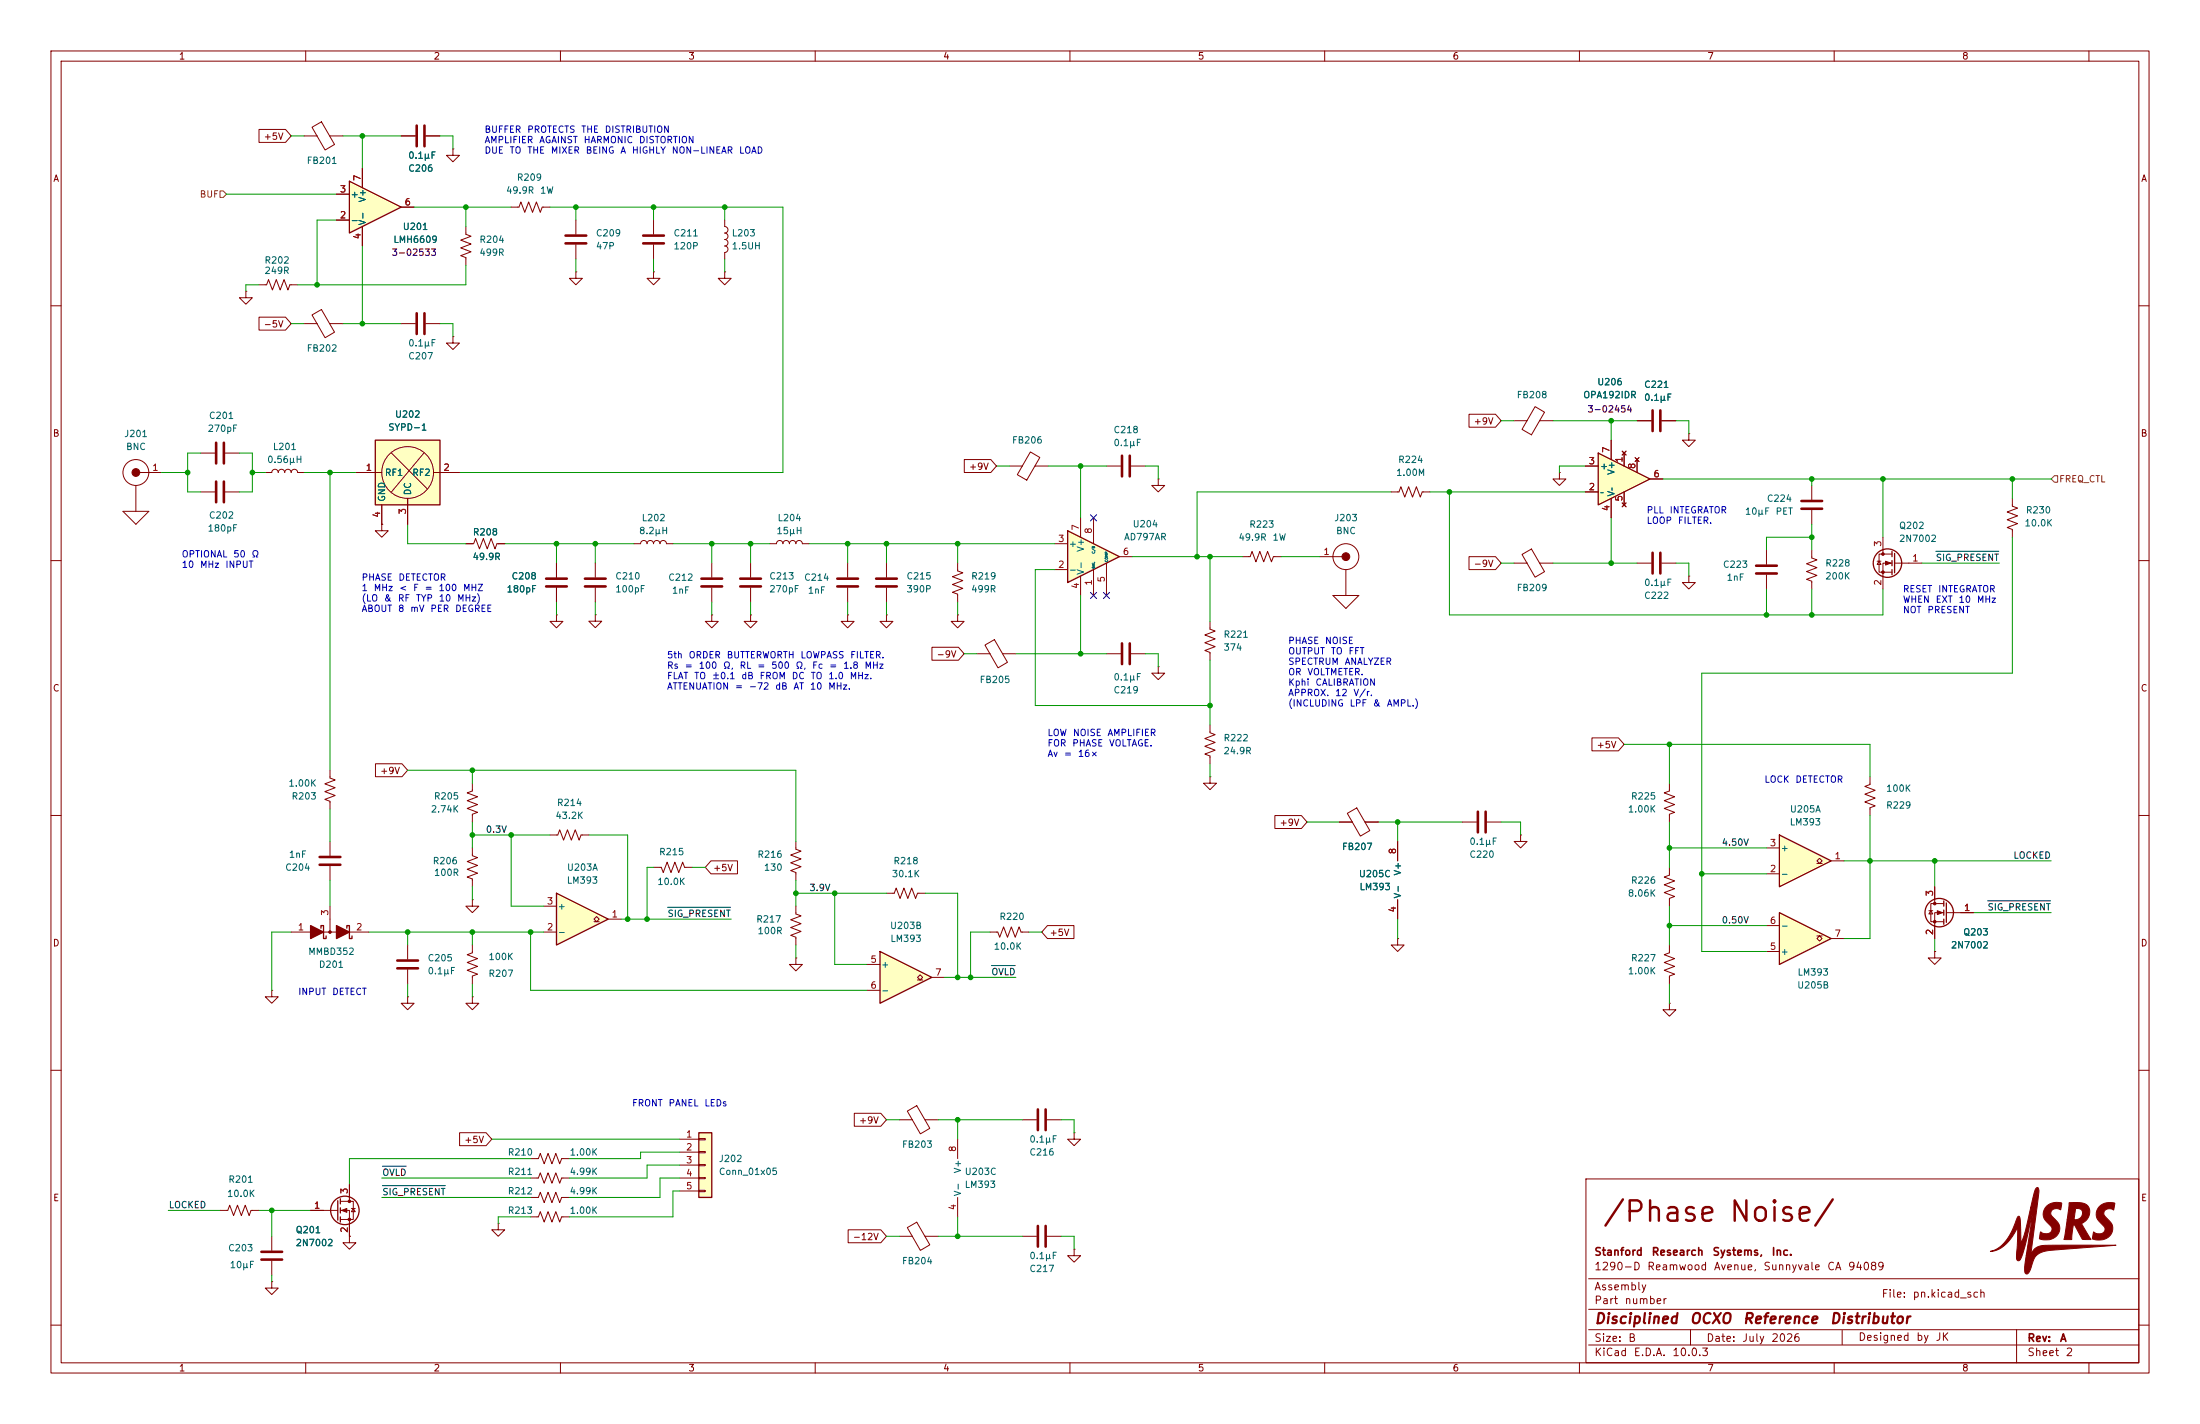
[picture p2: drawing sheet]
<svg xmlns="http://www.w3.org/2000/svg" width="432mm" height="279mm" viewBox="0 0 432 279" stroke-linecap="round" stroke-linejoin="round" font-family="sans-serif">
<g fill="none" stroke="#840000" stroke-width=".2">
<path d="M10 10h411.8v259.4h-411.8zM12 12h407.8v255.4h-407.8zM60 10v2M110 10v2M160 10v2M210 10v2M260 10v2M310 10v2M360 10v2M410 10v2M91.4 44.5v1.5l1.1 .4-2.1 .7 2.1 .8-2.1 .7 2.1 .8-2.1 .8 1 .3v1.6M113 53.3v1.3h1.3l-1.3 1.3-1.2-1.3h1.2"/>
<path d="M113 53.3h.1M113 43.2v2.8M113 48v2.8M128.3 53.3v1.3h1.2l-1.2 1.3-1.3-1.3h1.3M128.3 53.3h.1M128.3 43.2v2.8M128.3 48v2.8M10 60h2M419.8 60h2M39.4 96.5h2.8M44.2 96.5h2.8M10 110h2"/>
<path d="M74.9 102.9v1.2h1.3l-1.3 1.3-1.2-1.3h1.2M74.9 102.9h.1M109.2 110.5v2.8M109.2 115.3v2.8M116.8 110.5v2.8M116.8 115.3v2.8M124.5 106.7l1.2-.1a.63 .63 0 0 1 .7-.6 .63 .63 0 0 1 .6 .7v-.1a.63 .63 0 0 1 .7-.6 .63 .63 0 0 1 .6 .7v-.1a.63 .63 0 0 1 .6-.6 .63 .63 0 0 1 .6 .7v-.1a.63 .63 0 0 1 .7-.6 .63 .63 0 0 1 .6 .7h1.3M419.8 110h2M109.2 120.7v1.2h1.3l-1.3 1.3-1.3-1.3h1.3M109.2 120.7h.1M116.8 120.6v1.3h1.3l-1.3 1.3-1.2-1.3h1.2M116.8 120.6h.1"/>
<path d="M10 160h2M64.8 151.1v1.6l1 .3-2 .8 2 .8-2 .7 2 .8-2 .7 1 .4v1.6M237.5 152.4v1.3h1.3l-1.3 1.2-1.3-1.2h1.3M237.5 152.4h.1M237.5 142.2v1.6l1 .3-2 .8 2 .8-2 .7 2 .8-2 .8 1 .3v1.6M264.4 159.6l1.9-1.1 2.6 4.5-1.9 1.1zM419.8 160h2M64.8 165.1v2.8M64.8 169.9v2.8M64.8 177.8v5.1M107.9 163.8h1.6l.4-1 .7 2 .8-2 .7 2 .8-2 .8 2 .3-1h1.6M156.2 165.1v1.5l1 .4-2 .8 2 .7-2 .8 2 .8-2 .7 1 .4v1.5"/>
<path d="M174 175.3h1.5l.4-1.1 .8 2.1 .7-2.1 .8 2.1 .7-2.1 .8 2.1 .4-1h1.5M262.9 161.3h2.5M267.9 161.3h2.6M274.3 165.1v3.8M274.3 176.5v3.8M287 161.3h2.8M291.8 161.3h2.8M298.4 163.8v1.3h1.3l-1.3 1.3-1.2-1.3h1.2M298.4 163.8h.1M53.3 194.3v1.3h1.3l-1.3 1.3-1.2-1.3h1.2M53.3 194.3h.1M57.1 182.9h15.3"/>
<path d="M274.3 184.2v1.2h1.3l-1.3 1.3-1.3-1.3h1.3M274.3 184.2h.1M10 210h2M419.8 210h2M43.2 237.5h1.5l.4-1 .7 2 .8-2 .8 2 .7-2 .8 2 .4-1h1.5M61 237.5h5.3M66.8 235.7h2.5v3.6h-2.5M66.8 237.5h1.8v5.1M68.6 232.4v3.3M69 237.1h.7M69.3 237.1l.4 .6h-.7zM104.1 235h1.6l.3-1.1 .8 2.1 .8-2.1 .7 2.1 .8-2.1 .8 2.1 .3-1h1.6"/>
<path d="M104.1 231.1h1.6l.3-1 .8 2.1 .8-2.1 .7 2.1 .8-2.1 .8 2.1 .3-1.1h1.6M104.1 238.8h1.6l.3-1.1 .8 2.1 .8-2.1 .7 2.1 .8-2.1 .8 2.1 .3-1h1.6M104.1 227.3h1.6l.3-1 .8 2 .8-2 .7 2 .8-2 .8 2 .3-1h1.6M188 223.5v3.8M188 235v3.8M311.3 231.3h108.5v36.1h-108.5zM10 260h2M53.3 251.5v1.2h1.3l-1.3 1.3-1.2-1.3h1.2M53.3 251.5h.1M53.3 242.6v2.8M53.3 247.4v2.8M68.6 242.6v1.2h1.2l-1.2 1.3-1.3-1.3h1.3"/>
<path d="M68.6 242.6h.1M97.8 240v1.3h1.3l-1.3 1.3-1.3-1.3h1.3M97.8 240h.1M200.7 242.6h2.8M205.5 242.6h2.8M210.8 245.1v1.3h1.3l-1.3 1.3-1.3-1.3h1.3M210.8 245.1h.1M311.8 256.9h108M311.8 250.9h108M419.8 260h2M60 267.4v2M110 267.4v2"/>
<path d="M160 267.4v2M210 267.4v2M260 267.4v2M310 267.4v2M311.8 263.9h108M311.8 260.9h108M331.8 260.9v3M360 267.4v2M361.6 261v2.8M395.8 260.9v6.5M410 267.4v2"/>
</g>
<g fill="#840000" stroke="#840000" stroke-width=".2">
<path d="M399.6 233.1l.4-.1 .2 .9-1.6 12.3a3.2 3.2 0 0 1 3.5-1.9h13.2l-7.8 .6a31.3 31.3 0 0 0-6.9 .8 3.4 3.4 0 0 0-1.9 2.9l-.1 .2a1.79 1.79 0 0 1-.8 1.2 1.2 1.2 0 0 1-.4-1.5l.3-2.2h.9h-.9l1.4-9.2-2 8.5a2.39 2.39 0 0 1-.9 1.8h-.2a3.1 3.1 0 0 1-.1-2.5l.1-4a8.1 8.1 0 0 1-4.6 4.6h-.8a6 6 0 0 0 4.2-3.8l1-2.5a.45 .45 0 0 1 .6-.5l.1 .9 .1 4.3a29.9 29.9 0 0 0 2-7h.5h-.5l.1-.6a8.3 8.3 0 0 1 .9-3.2z"/>
<path d="M412 236.8a3.1 3.1 0 0 1 3.1-.7l-.3 1.3a1.28 1.28 0 0 0-1.9 .5l.1 .5a4.8 4.8 0 0 1 1.7 2.5 2.68 2.68 0 0 1-3.5 2.3h-.2a.29 .29 0 0 1-.3-.1 .29 .29 0 0 1 0-.4l.2-1a1.41 1.41 0 0 0 2.3-.4 3.1 3.1 0 0 0-1.3-1.8 2.01 2.01 0 0 1 .1-2.7z"/>
<path d="M401.8 236.6a2.94 2.94 0 0 1 2.9-.5l-.2 1.3a1.13 1.13 0 0 0-1.3-.2 1.13 1.13 0 0 0-.6 1.1l.5 .7a2.29 2.29 0 0 1 1 2.7 2.29 2.29 0 0 1-2.4 1.6l-.8-.1a.43 .43 0 0 1-.6-.4l.3-1.1a1.38 1.38 0 0 0 2.1-.4 1.51 1.51 0 0 0-.9-1.4 2.1 2.1 0 0 1 0-3.3z"/>
<path d="M406.1 236a6.2 6.2 0 0 1 3.4 .3 2.27 2.27 0 0 1-1 3.8l1.9 3.1h-1.7l-1.5-2.8-.2-.1-.4 2.9h-1.5l.6-3.9h1.4a1.26 1.26 0 0 0 1.4-.5 1.26 1.26 0 0 0-.2-1.6l-.5-.1a.33 .33 0 0 0-.4 .1 .33 .33 0 0 0-.1 .4l-.2 1.7h-1.4z"/>
<path d="M67.1 237.5l1-.4v.8z"/>
<circle cx="64.8" cy="182.9" r=".25"/>
<circle cx="68.6" cy="235.7" r=".25"/>
<circle cx="68.6" cy="239.3" r=".25"/>
</g>
<g fill="none" stroke="#840000" stroke-width=".51">
<path d="M111 46.2h4.1M111 47.8h4.1M126.2 46.2h4.1M126.2 47.8h4.1M42.4 94.5v4.1M43.9 94.5v4.1M107.2 113.5h4.1M107.2 115.1h4.1M114.8 113.5h4.1M114.8 115.1h4.1M290.1 159.3v4M291.6 159.3v4"/>
<path d="M62.7 168.1h4.1M62.7 169.7h4.1M51.3 245.6h4.1M51.3 247.1h4.1M203.7 240.5v4.1M205.2 240.5v4.1"/>
</g>
<g fill="#840000" stroke="#840000" stroke-width=".25">
<path d="M61 181.6l2.5 1.3-2.5 1.3z"/>
<path d="M66 181.6l2.6 1.3-2.6 1.3z"/>
</g>
<g fill="none" stroke="#840000" stroke-width=".25">
<path d="M63 182.1v-.5h.5v2.6h.5v-.6M68.1 182.1v-.5h.5v2.6h.5v-.6M66.3 235.6v3.8M66.8 235.2v1M66.8 237v1M66.8 238.8v1"/>
<circle cx="67.7" cy="237.5" r="2.79"/>
</g>
<path d="M172.7 186.7l10.2 5.1-10.2 5.1z" fill="#ffffc2"/>
<path d="M172.7 186.7l10.2 5.1-10.2 5.1z" fill="none" stroke="#840000" stroke-width=".25"/>
<path d="M128.3 170.2h1.5l.4 1 .7-2 .8 2 .8-2 .7 2 .8-2 .4 1h1.5M156.2 177.8v1.5l1 .4-2 .8 2 .7-2 .8 2 .8-2 .7 1 .4v1.5M170.2 189.2h2.5M170.2 194.3h2.5M180.1 192.3h.5l-.5-.5 .5-.5 .5 .5-.5 .5h.5M182.9 191.8h2.5" fill="none" stroke="#840000" stroke-width=".2"/>
<path d="M68.6 35.6l10.1 5-10.1 5.1z" fill="#ffffc2"/>
<path d="M68.6 35.6l10.1 5-10.1 5.1z" fill="none" stroke="#840000" stroke-width=".25"/>
<path d="M66 38.1h2.6M71.1 33v3.8M66 43.2h2.6M71.1 44.5v3.8M78.7 40.6h2.6M80 195.6v1.3h-1.3l1.3 1.2 1.3-1.2h-1.3M80 195.6h.1" fill="none" stroke="#840000" stroke-width=".2"/>
<path d="M73.7 86.4h12.7v12.7h-12.7z" fill="#ffffc2"/>
<path d="M73.7 86.4h12.7v12.7h-12.7z" fill="none" stroke="#840000" stroke-width=".25"/>
<g fill="none" stroke="#840000" stroke-width=".2">
<path d="M78.7 26.7h2.8M83.6 26.7h2.8M88.9 29.2v1.3h1.3l-1.3 1.3-1.3-1.3h1.3M88.9 29.2h.1M50.8 55.9h1.5l.4-1 .8 2 .7-2 .8 2 .8-2 .7 2 .4-1h1.5M69.8 92.7h5.1M74.9 99.1v3.8M76.8 88.9l7 7M80 97.8v5.1M83.2 88.9l-6.4 7.6M85.1 92.7h5.1M321.3 82.6h2.8"/>
<path d="M326.1 82.6h2.8M331.5 85.1v1.3h1.2l-1.2 1.2-1.3-1.2h1.3M331.5 85.1h.1M176.5 219.7h2.6M178.1 218l1.8-1.1 2.6 4.5-1.9 1.1zM181.6 219.7h2.5M176.5 242.6h2.6M178.1 240.9l1.8-1.1 2.6 4.4-1.9 1.1zM181.6 242.6h2.5"/>
<circle cx="80" cy="92.7" r="5.1"/>
</g>
<path d="M81.8 24.6v4.1M83.3 24.6v4.1M324.4 80.5v4.1M325.9 80.5v4.1" fill="none" stroke="#840000" stroke-width=".51"/>
<path d="M313.7 88.9l10.1 5.1-10.1 5.1z" fill="#ffffc2"/>
<path d="M313.7 88.9l10.1 5.1-10.1 5.1z" fill="none" stroke="#840000" stroke-width=".25"/>
<g fill="none" stroke="#840000" stroke-width=".2">
<path d="M59.7 26.7h2.5M61.2 25l1.9-1.1 2.6 4.4-1.9 1.1zM64.7 26.7h2.6M48.3 57.2v1.2h1.2l-1.2 1.3-1.3-1.3h1.3M48.3 57.2h.1M301.3 79.8l1.8 1.1-2.5 4.4-1.9-1zM297.2 82.6h2.5M302.2 82.6h2.6M306.1 92.7v1.3h1.2l-1.2 1.3-1.3-1.3h1.3M306.1 92.7h.1M311.1 96.5h2.6M311.1 91.4h2.6"/>
<path d="M316.2 86.4v3.8M316.2 97.8v3.8M318.4 88.5l.8 .8M318.4 98.7l.8 .7M318.8 88.9v2.5M318.8 96.5v2.6M319.2 88.5l-.8 .8M319.2 98.7l-.8 .7M320.9 89.8l.8 .8M321.3 90.2v2.5M321.7 89.8l-.8 .8M323.8 94h2.6"/>
<path d="M200.7 219.7h2.8M205.5 219.7h2.8M210.8 222.3v1.2h1.3l-1.3 1.3-1.3-1.3h1.3M210.8 222.3h.1"/>
</g>
<path d="M203.7 217.7v4M205.2 217.7v4" fill="none" stroke="#840000" stroke-width=".51"/>
<path d="M137.2 222.3h2.5v12.7h-2.5z" fill="#ffffc2"/>
<path d="M137.2 222.3h2.5v12.7h-2.5z" fill="none" stroke="#840000" stroke-width=".25"/>
<g fill="none" stroke="#840000" stroke-width=".2">
<path d="M59.7 63.5h2.5M61.2 61.8l1.9-1.1 2.6 4.5-1.9 1.1zM64.7 63.5h2.6M78.7 63.5h2.8M83.6 63.5h2.8M88.9 66v1.3h1.3l-1.3 1.3-1.3-1.3h1.3M88.9 66h.1M26.7 92.7h5M26.7 95.3v5M39.4 88.9h2.8M44.2 88.9h2.8M52.1 92.7h1.2a.63 .63 0 0 1 .7-.6 .63 .63 0 0 1 .6 .6 .63 .63 0 0 1 .7-.6 .63 .63 0 0 1 .6 .6 .63 .63 0 0 1 .6-.6 .63 .63 0 0 1 .6 .6h.1a.63 .63 0 0 1 .6-.6 .63 .63 0 0 1 .6 .6h1.3"/>
<path d="M24.1 100.3h5.1l-2.5 2.6zM91.4 106.7h1.6l.3-1 .8 2 .8-2 .7 2 .8-2 .8 2 .3-1h1.6M174 110.5v2.8M174 115.3v2.8M297.2 110.5h2.5M298.7 108.8l1.9-1.1 2.5 4.5-1.8 1.1zM302.2 110.5h2.6M346.7 108v2.7M346.7 112.8v2.8M92.7 153.7v1.5l-1 .4 2 .7-2 .8 2 .8-2 .7 2 .8-1 .4v1.5M92.7 166.4v1.5l1 .4-2 .7 2 .8-2 .8 2 .7-2 .8 1 .4v1.5M92.7 176.5v1.3h-1.3l1.3 1.3 1.3-1.3h-1.3"/>
<path d="M92.7 176.5h.1M80 185.4v2.8M80 190.2v2.8M92.7 195.6v1.3h-1.3l1.3 1.2 1.3-1.2h-1.3M92.7 195.6h.1M92.7 185.4v1.5l-1 .4 2 .8-2 .7 2 .8-2 .8 2 .7-1 .4v1.5M156.2 188v1.2h-1.3l1.3 1.3 1.3-1.3h-1.3M156.2 188h.1M194.3 182.9h1.5l.4 1 .8-2 .7 2 .8-2 .8 2 .7-2 .4 1h1.5M133.3 223.5h3.9M133.3 226.1h3.9M133.3 228.6h3.9"/>
<path d="M133.3 231.1h3.9M133.3 233.7h3.9M137.2 223.4h1.2v.2h-1.2zM137.2 225.9h1.2v.3h-1.2zM137.2 228.5h1.2v.2h-1.2zM137.2 231h1.2v.3h-1.2zM137.2 233.6h1.2v.2h-1.2z"/>
<circle cx="26.7" cy="92.7" r="2.54"/>
</g>
<path d="M81.8 61.5v4M83.3 61.5v4M42.4 86.9v4M43.9 86.9v4M172 113.5h4M172 115.1h4M344.7 112.5h4M344.7 111h4M78 190h4M78 188.5h4" fill="none" stroke="#840000" stroke-width=".51"/>
<circle cx="26.7" cy="92.7" r=".76" fill="#840000" stroke="#840000" stroke-width=".2"/>
<path d="M109.2 175.3l10.2 5-10.2 5.1z" fill="#ffffc2"/>
<path d="M109.2 175.3l10.2 5-10.2 5.1z" fill="none" stroke="#840000" stroke-width=".25"/>
<g fill="none" stroke="#840000" stroke-width=".2">
<path d="M100.3 40.6h1.6l.3-1 .8 2.1 .8-2.1 .7 2.1 .8-2.1 .7 2.1 .4-1.1h1.5M142.2 53.3v1.3h1.3l-1.3 1.3-1.2-1.3h1.2M142.2 53.3h.1M142.2 43.2v1.3a.64 .64 0 0 1 .7 .6 .64 .64 0 0 1-.7 .6 .64 .64 0 0 1 .7 .7 .64 .64 0 0 1-.7 .6 .64 .64 0 0 1 .7 .6 .64 .64 0 0 1-.7 .7 .64 .64 0 0 1 .7 .6 .64 .64 0 0 1-.7 .6M142.2 49.5v1.3M198.1 91.4h2.6M202.2 88.7l1.9 1.1-2.6 4.4-1.8-1.1zM203.1 91.4h2.6M217.2 91.4h2.8M222 91.4h2.8M227.3 94v1.3h1.3l-1.3 1.2-1.2-1.2h1.2M227.3 94h.1"/>
<path d="M139.7 110.5v2.8M139.7 115.3v2.8M147.3 110.5v2.8M147.3 115.3v2.8M151.1 106.7l1.3-.1a.63 .63 0 0 1 .7-.6 .63 .63 0 0 1 .6 .7v-.1a.63 .63 0 0 1 .6-.6 .63 .63 0 0 1 .6 .7v-.1a.63 .63 0 0 1 .7-.6 .63 .63 0 0 1 .6 .7v-.1a.63 .63 0 0 1 .7-.6 .63 .63 0 0 1 .6 .7h1.2M166.4 110.5v2.8M166.4 115.3v2.8M188 110.5v1.5l1 .4-2.1 .8 2.1 .7-2.1 .8 2.1 .7-2.1 .8 1.1 .4v1.5M139.7 120.7v1.2h1.3l-1.3 1.3-1.3-1.3h1.3M139.7 120.7h.1M147.3 120.7v1.2h1.3l-1.3 1.3-1.3-1.3h1.3M147.3 120.7h.1"/>
<path d="M166.4 120.7v1.2h1.2l-1.2 1.3-1.3-1.3h1.3M166.4 120.7h.1M174 120.7v1.2h1.3l-1.3 1.3-1.3-1.3h1.3M174 120.7h.1M188 120.7v1.2h1.2l-1.2 1.3-1.3-1.3h1.3M188 120.7h.1M191.8 128.3h2.5M193.3 126.6l1.9-1.1 2.5 4.4-1.8 1.1zM196.8 128.3h2.6M227.3 130.8v1.3h1.3l-1.3 1.3-1.2-1.3h1.2M227.3 130.8h.1M237.5 121.9v1.5l1 .4-2 .8 2 .7-2 .8 2 .8-2 .7 1 .4v1.5"/>
<path d="M106.7 177.8h2.5M106.7 182.9h2.5M116.6 180.8h.5l-.5-.5 .5-.5 .5 .5-.5 .5h.5M119.4 180.3h2.5"/>
</g>
<path d="M220.2 89.4v4.1M221.7 89.4v4.1M137.7 115.1h4M137.7 113.5h4M145.3 115.1h4.1M145.3 113.5h4.1M164.3 115.1h4.1M164.3 113.5h4.1" fill="none" stroke="#840000" stroke-width=".51"/>
<path d="M209.5 104.1l10.2 5.1-10.2 5.1z" fill="#ffffc2"/>
<g fill="none" stroke="#840000" stroke-width=".25">
<path d="M209.5 104.1l10.2 5.1-10.2 5.1zM371.3 108.2v1M371.3 110v1M371.3 111.8v1M371.9 108.6v3.8"/>
<circle cx="370.5" cy="110.5" r="2.79"/>
</g>
<g fill="none" stroke="#840000" stroke-width=".2">
<path d="M273 96.5h1.6l.4-1 .7 2 .8-2 .7 2 .8-2 .8 2 .3-1h1.6M355.6 95.3v2.7M395 97.8v1.5l1 .4-2 .8 2 .7-2 .8 2 .7-2 .8 1 .4v1.5M207 111.8h2.5M207 106.7h2.5M212.1 101.6v3.8M212.1 113v3.8M214.6 101.6v5.1M214.6 111.8v5M217.2 110.5v6.3M219.7 109.2h2.5M243.8 109.2h1.6l.3-1 .8 2 .8-2 .7 2 .8-2 .8 2 .3-1h1.6"/>
<path d="M259.1 109.2h5.1M261.6 116.8h5.1l-2.5 2.6zM264.2 111.8v5M321.3 110.5h2.8M326.1 110.5h2.8M331.5 113v1.3h1.2l-1.2 1.3-1.3-1.3h1.3M331.5 113h.1M355.6 108v1.5l1 .4-2 .7 2 .8-2 .7 2 .8-2 .8 1 .3v1.6M355.6 100.1v2.8M368.4 110.1h.8M368.8 110.1l.4 .6h-.8zM369.6 105.4v3.3"/>
<path d="M371.3 108.7h-2.5v3.6h2.5M371.3 110.5h-1.7v5.1M371.9 110.5h5.3M217.2 128.3h2.8M222 128.3h2.8M367 152.4v1.5l-1 .4 2 .8-2 .7 2 .8-2 .8 2 .7-1 .4v1.5"/>
<circle cx="264.2" cy="109.2" r="2.54"/>
</g>
<g fill="#840000" stroke="#840000" stroke-width=".2">
<path d="M370.1 110.1l1 .4-1 .4z"/>
<circle cx="264.2" cy="109.2" r=".76"/>
<circle cx="369.6" cy="108.7" r=".25"/>
<circle cx="369.6" cy="112.3" r=".25"/>
</g>
<path d="M353.6 98.3h4M353.6 99.8h4M324.4 108.5v4M325.9 108.5v4M220.2 126.2v4.1M221.7 126.2v4.1" fill="none" stroke="#840000" stroke-width=".51"/>
<path d="M349.2 163.8l10.2 5.1-10.2 5.1z" fill="#ffffc2"/>
<g fill="none" stroke="#840000" stroke-width=".25">
<path d="M349.2 163.8l10.2 5.1-10.2 5.1zM381.5 176.8v1M381.5 178.6v1M382 177.2v3.8M381.5 180.3v1.1"/>
<circle cx="380.6" cy="179.1" r="2.79"/>
</g>
<g fill="none" stroke="#840000" stroke-width=".2">
<path d="M327.7 153.7v1.5l-1.1 .4 2.1 .7-2.1 .8 2.1 .8-2.1 .7 2.1 .8-1 .4v1.5M327.7 170.2v1.5l-1.1 .4 2.1 .7-2.1 .8 2.1 .8-2.1 .7 2.1 .8-1 .4v1.5M346.7 171.5h2.5M346.7 166.4h2.5M356.6 169.4h.5l-.5-.5 .5-.5 .5 .5-.5 .5h.5M359.4 168.9h2.5M378.6 178.7h.7M379 178.7l.3 .6h-.7zM379.7 174v3.3M381.5 177.3h-2.5v3.5h2.5M381.5 179.1h-1.8v5.1M382 179.1h5.3"/>
<path d="M327.7 185.4v1.5l-1.1 .4 2.1 .8-2.1 .7 2.1 .8-2.1 .8 2.1 .7-1 .4v1.5M327.7 196.9v1.2h1.2l-1.2 1.3-1.3-1.3h1.3M327.7 196.9h.1M379.7 186.7v1.3h1.3l-1.3 1.2-1.2-1.2h1.2M379.7 186.7h.1"/>
</g>
<g fill="#840000" stroke="#840000" stroke-width=".2">
<path d="M380.2 178.7l1.1 .4-1.1 .4z"/>
<circle cx="379.7" cy="177.3" r=".25"/>
<circle cx="379.7" cy="180.8" r=".25"/>
</g>
<path d="M349.2 179.1l10.2 5.1-10.2 5z" fill="#ffffc2"/>
<path d="M349.2 179.1l10.2 5.1-10.2 5z" fill="none" stroke="#840000" stroke-width=".25"/>
<g fill="none" stroke="#840000" stroke-width=".2">
<path d="M50.8 25.4h5.2l1.1 1.3-1.1 1.2h-5.2zM66 38.1h2.6M71.1 33v3.8M78.7 26.7h2.8M83.6 26.7h2.8M66 43.2h2.6M71.1 44.5v3.8M78.7 40.6h2.6M50.8 62.2h5.2l1.1 1.3-1.1 1.3h-5.2zM69.8 92.7h5.1M74.9 99.1v3.8M80 97.8v5.1"/>
<path d="M85.1 92.7h5.1M189.3 90.2h5.2l1.1 1.2-1.1 1.3h-5.2zM288.3 81.3h5.2l1.1 1.3-1.1 1.2h-5.2zM311.1 96.5h2.6M311.1 91.4h2.6M316.2 86.4v3.8M316.2 97.8v3.8M318.4 88.5l.8 .8M318.4 98.7l.8 .7M318.8 88.9v2.5M318.8 96.5v2.6M319.2 88.5l-.8 .8"/>
<path d="M319.2 98.7l-.8 .7M320.9 89.8l.8 .8M321.3 82.6h2.8M321.3 90.2v2.5M321.7 89.8l-.8 .8M323.8 94h2.6M326.1 82.6h2.8M74.9 102.9h.1M91.4 106.7h1.3M97.8 106.7h1.3M109.2 110.5v2.8M109.2 115.3v2.8"/>
<path d="M288.3 109.2h5.2l1.1 1.3-1.1 1.3h-5.2zM182.9 127h5.2l1.1 1.3-1.1 1.2h-5.2zM73.7 149.9h5.2l1.1 1.2-1.1 1.3h-5.2zM312.5 144.8h5.2l1.1 1.3-1.1 1.2h-5.2zM139.5 168.9h5.2v2.6h-5.2l-1.1-1.3zM250.2 160h5.2l1.1 1.3-1.1 1.3h-5.2zM262.9 161.3h2.5M268 161.3h2.5M274.3 165.1v3.8M274.3 176.5v3.8M379.7 174v2.5M384.8 179.1h2.5"/>
<path d="M205.6 181.6h5.2v2.6h-5.2l-1.1-1.3zM346.7 186.7h2.5M346.7 181.6h2.5M356.6 183.6h.5l-.5 .6 .5 .5 .5-.5-.5-.6h.5M359.4 184.2h2.5M379.7 186.7h.1M379.7 181.6v2.6M167.7 218.4h5.2l1.1 1.3-1.1 1.3h-5.2zM61 237.5h2.5M68.6 232.4v2.6M90.2 222.2h5.2l1.1 1.3-1.1 1.3h-5.2zM68.6 242.6h.1"/>
<path d="M68.6 240v2.6M166.5 241.3h6.4l1.1 1.3-1.1 1.2h-6.4z"/>
</g>
<path d="M43.2 37.5h.6l.6 .6-.6 .6h-.6zM402.6 94l.6-.7h.7v1.3h-.7z" fill="none" stroke="#725600" stroke-width=".2"/>
<path d="M380 108.2h12.3M131 178h12.4M390.1 176.8h12.4M194.6 189.5h4.7M75.1 232.6h12.3M75.1 228.8h4.6" fill="none" stroke="#0f0f0f" stroke-width=".2"/>
<g fill="none" stroke="#009600" stroke-width=".2">
<path d="M44.4 38.1h21.6M57.1 26.7h2.6M67.3 26.7h11.4M71.1 26.7v6.3M86.4 26.7h2.5v2.5M50.8 55.9h-2.5v1.3M66 43.2h-3.8v12.7M71.1 48.3v15.2M81.3 40.6h19M91.4 52.1v3.8h-33M91.4 40.6v3.9M107.9 40.6h45.8v52.1h-63.5"/>
<path d="M113 40.6v2.6M113 50.8v2.5M128.3 40.6v2.6M128.3 50.8v2.5M142.2 40.6v2.6M142.2 50.8v2.5M57.1 63.5h2.6M67.3 63.5h11.4M86.4 63.5h2.5v2.5M31.7 92.7h5.1M39.4 88.9h-2.6v7.6h2.6M47 88.9h2.5v7.6h-2.5"/>
<path d="M49.5 92.7h2.6M59.7 92.7h10.1M64.8 92.7v58.4M195.6 91.4h2.5M205.7 91.4h11.5M212.1 91.4v10.2M224.8 91.4h2.5v2.6M273 96.5h-38.1v12.7M280.7 96.5h30.4M284.5 96.5v24.2h85.1v-5.1M294.6 82.6h2.6M304.8 82.6h16.5"/>
<path d="M311.1 91.4h-5v1.3M316.2 82.6v3.8M326.4 94h76.2M328.9 82.6h2.6v2.5M355.6 94v1.3M369.6 94v11.4M395 94v3.8M80 102.9v3.8h11.4M99.1 106.7h25.4M109.2 106.7v3.8M109.2 118.1v2.6M116.8 106.7v3.8"/>
<path d="M116.8 118.1v2.5M132.1 106.7h19M139.7 106.7v3.8M139.7 118.1v2.6M147.3 106.7v3.8M147.3 118.1v2.6M158.7 106.7h48.3M166.4 106.7v3.8M166.4 118.1v2.6M174 106.7v3.8M174 118.1v2.6M188 106.7v3.8"/>
<path d="M188 118.1v2.6M207 111.8h-3.8v26.6h34.3M212.1 116.8v11.5M222.2 109.2h21.6M237.5 109.2v12.7M251.5 109.2h7.6M294.6 110.5h2.6M304.8 110.5h16.5M316.2 101.6v8.9M328.9 110.5h2.6v2.5M346.7 115.6v5.1M355.6 102.9v5.1"/>
<path d="M355.6 115.6v5.1M355.6 105.4h-8.9v2.6M377.2 110.5h15.2M395 105.4v26.7h-61v54.6h12.7M189.2 128.3h2.6M199.4 128.3h17.8M224.8 128.3h2.5v2.5M237.5 129.5v12.7M64.8 158.8v6.3M80 151.1h76.2v14M92.7 151.1v2.6M237.5 149.9v2.5"/>
<path d="M318.8 146.1h48.2v6.3M327.7 146.1v7.6M64.8 172.7v5.1M92.7 163.8h15.2M92.7 161.3v5.1M92.7 174v2.5M100.3 163.8v14h6.4M115.6 163.8h7.6v16.5M128.3 170.2h-1.3v10.1M135.9 170.2h2.5M156.2 172.7v5.1M156.2 175.3h17.8"/>
<path d="M163.8 175.3v13.9h6.4M181.6 175.3h6.4v16.5M256.5 161.3h6.4M270.5 161.3h16.5M274.3 161.3v3.8M294.6 161.3h3.8v2.5M327.7 161.3v8.9M327.7 177.8v7.6M327.7 166.4h19M334 171.5h12.7M361.9 168.9h40.7M367 160v24.2h-5.1"/>
<path d="M379.7 168.9v5.1M387.3 179.1h15.3M57.1 182.9h-3.8v11.4M72.4 182.9h34.3M80 182.9v2.5M80 193v2.6M92.7 182.9v2.5M92.7 193v2.6M104.1 182.9v11.4h66.1M121.9 180.3h21.6M156.2 185.4v2.6M185.4 191.8h14"/>
<path d="M194.3 182.9h-3.8v8.9M201.9 182.9h2.6M274.3 180.3v3.9M327.7 193v3.9M327.7 181.6h19M379.7 184.2v2.5M174 219.7h2.5M184.1 219.7h16.6M188 219.7v3.8M208.3 219.7h2.5v2.6M33 237.5h10.2M50.8 237.5h10.2"/>
<path d="M53.3 237.5v5.1M74.9 231.1h29.2M74.9 235h29.2M96.5 223.5h36.8M104.1 227.3h-35.5v5.1M104.1 238.8h-6.3v1.2M133.3 228.6h-6.3v2.5h-15.2M133.3 233.7h-1.2v5.1h-20.3M133.3 231.1h-3.8v3.9h-17.7M133.3 226.1h-7.6v1.2h-13.9M188 238.8v3.8M53.3 250.2v1.3"/>
<path d="M174 242.6h2.5M184.1 242.6h16.6M208.3 242.6h2.5v2.5"/>
</g>
<path d="M214 116.2l1.2 1.2M214 101l1.2 1.2M215.2 116.2l-1.2 1.2M215.2 101l-1.2 1.2M216.6 116.2l1.2 1.2M217.8 116.2l-1.2 1.2" fill="none" stroke="#000084" stroke-width=".2"/>
<g fill="#009600" stroke="#009600" stroke-width=".2">
<circle cx="53.3" cy="237.5" r=".46"/>
<circle cx="62.2" cy="55.9" r=".46"/>
<circle cx="71.1" cy="26.7" r=".46"/>
<circle cx="49.5" cy="92.7" r=".46"/>
<circle cx="36.8" cy="92.7" r=".46"/>
<circle cx="113" cy="40.6" r=".46"/>
<circle cx="142.2" cy="40.6" r=".46"/>
<circle cx="116.8" cy="106.7" r=".46"/>
<circle cx="109.2" cy="106.7" r=".46"/>
<circle cx="91.4" cy="40.6" r=".46"/>
<circle cx="128.3" cy="40.6" r=".46"/>
<circle cx="71.1" cy="63.5" r=".46"/>
<circle cx="64.8" cy="92.7" r=".46"/>
<circle cx="188" cy="219.7" r=".46"/>
<circle cx="190.5" cy="191.8" r=".46"/>
<circle cx="188" cy="191.8" r=".46"/>
<circle cx="188" cy="242.6" r=".46"/>
<circle cx="104.1" cy="182.9" r=".46"/>
<circle cx="100.3" cy="163.8" r=".46"/>
<circle cx="92.7" cy="163.8" r=".46"/>
<circle cx="92.7" cy="151.1" r=".46"/>
<circle cx="80" cy="182.9" r=".46"/>
<circle cx="92.7" cy="182.9" r=".46"/>
<circle cx="237.5" cy="138.4" r=".46"/>
<circle cx="212.1" cy="91.4" r=".46"/>
<circle cx="234.9" cy="109.2" r=".46"/>
<circle cx="237.5" cy="109.2" r=".46"/>
<circle cx="212.1" cy="128.3" r=".46"/>
<circle cx="156.2" cy="175.3" r=".46"/>
<circle cx="163.8" cy="175.3" r=".46"/>
<circle cx="127" cy="180.3" r=".46"/>
<circle cx="123.2" cy="180.3" r=".46"/>
<circle cx="139.7" cy="106.7" r=".46"/>
<circle cx="147.3" cy="106.7" r=".46"/>
<circle cx="166.4" cy="106.7" r=".46"/>
<circle cx="188" cy="106.7" r=".46"/>
<circle cx="174" cy="106.7" r=".46"/>
<circle cx="355.6" cy="105.4" r=".46"/>
<circle cx="369.6" cy="94" r=".46"/>
<circle cx="355.6" cy="94" r=".46"/>
<circle cx="355.6" cy="120.7" r=".46"/>
<circle cx="395" cy="94" r=".46"/>
<circle cx="334" cy="171.5" r=".46"/>
<circle cx="327.7" cy="166.4" r=".46"/>
<circle cx="367" cy="168.9" r=".46"/>
<circle cx="327.7" cy="146.1" r=".46"/>
<circle cx="379.7" cy="168.9" r=".46"/>
<circle cx="327.7" cy="181.6" r=".46"/>
<circle cx="316.2" cy="110.5" r=".46"/>
<circle cx="284.5" cy="96.5" r=".46"/>
<circle cx="274.3" cy="161.3" r=".46"/>
<circle cx="346.7" cy="120.7" r=".46"/>
<circle cx="316.2" cy="82.6" r=".46"/>
</g>
<text font-size="4" fill="#840000" x="314.3" y="240.7">/Phase Noise/</text>
<g font-size="2" fill="#840000">
<text x="312.8" y="260.2">Disciplined</text>
<text x="331.5" y="260.2">OCXO</text>
<text x="341.9" y="260.2">Reference</text>
<text x="359" y="260.2">Distributor</text>
</g>
<g font-size="1.5" fill="#840000">
<text x="312.8" y="246.7">Stanford</text>
<text x="312.8" y="249.6">1290-D</text>
<text x="323.2" y="249.6">Reamwood</text>
<text x="324" y="246.7">Research</text>
<text x="336" y="246.7">Systems,</text>
<text x="336.3" y="249.6">Avenue,</text>
<text x="346" y="249.6">Sunnyvale</text>
<text x="347.6" y="246.7">Inc.</text>
<text x="358.5" y="249.6">CA</text>
<text x="362.6" y="249.6">94089</text>
<text x="312.8" y="256.2">Part</text>
<text x="312.8" y="253.5">Assembly</text>
<text x="318.7" y="256.2">number</text>
<text x="369.2" y="255">File:</text>
<text x="375.3" y="255">pn.kicad_sch</text>
<text x="312.8" y="263.6">Size:</text>
<text x="319.5" y="263.6">B</text>
<text x="334.8" y="263.6">Date:</text>
<text x="341.8" y="263.6">July</text>
<text x="347.5" y="263.6">2026</text>
<text x="364.6" y="263.5">Designed</text>
<text x="376" y="263.5">by</text>
<text x="379.8" y="263.5">JK</text>
<text x="397.8" y="263.6">Rev:</text>
<text x="404.2" y="263.6">A</text>
<text x="312.8" y="266.4">KiCad</text>
<text x="320.5" y="266.4">E.D.A.</text>
<text x="328.1" y="266.4">10.0.3</text>
<text x="397.8" y="266.4">Sheet</text>
<text x="405.3" y="266.4">2</text>
</g>
<g font-size="1.3" fill="#840000">
<text x="35" y="12">1</text>
<text x="85" y="12">2</text>
<text x="135" y="12">3</text>
<text x="185" y="12">4</text>
<text x="235" y="12">5</text>
<text x="285" y="12">6</text>
<text x="335" y="12">7</text>
<text x="385" y="12">8</text>
<text x="51.6" y="27.7">+5V</text>
<text x="10.3" y="36">A</text>
<text x="420.1" y="36">A</text>
<text x="51.6" y="64.6">-5V</text>
<text x="289.1" y="83.6">+9V</text>
<text x="10.3" y="86">B</text>
<text x="420.1" y="86">B</text>
<text x="190.1" y="92.5">+9V</text>
<text x="289.1" y="111.6">-9V</text>
<text x="183.7" y="129.3">-9V</text>
<text x="10.3" y="136">C</text>
<text x="420.1" y="136">C</text>
<text x="313.3" y="147.1">+5V</text>
<text x="74.5" y="152.2">+9V</text>
<text x="251" y="162.4">+9V</text>
<text x="139.9" y="171.2">+5V</text>
<text x="10.3" y="186">D</text>
<text x="205.9" y="183.9">+5V</text>
<text x="420.1" y="186">D</text>
<text x="168.5" y="220.8">+9V</text>
<text x="91" y="224.6">+5V</text>
<text x="10.3" y="236">E</text>
<text x="420.1" y="236">E</text>
<text x="167.3" y="243.6">-12V</text>
<text x="35" y="269.4">1</text>
<text x="85" y="269.4">2</text>
<text x="135" y="269.4">3</text>
<text x="185" y="269.4">4</text>
<text x="235" y="269.4">5</text>
<text x="285" y="269.4">6</text>
<text x="335" y="269.4">7</text>
<text x="385" y="269.4">8</text>
</g>
<g font-size="1.3" fill="#0000c2">
<text x="95" y="26.4">BUFFER</text>
<text x="95" y="28.4">AMPLIFIER</text>
<text x="103.4" y="26.4">PROTECTS</text>
<text x="105.7" y="28.4">AGAINST</text>
<text x="114" y="26.4">THE</text>
<text x="114.5" y="28.4">HARMONIC</text>
<text x="118.6" y="26.4">DISTRIBUTION</text>
<text x="125.3" y="28.4">DISTORTION</text>
<text x="95" y="30.5">DUE</text>
<text x="99.9" y="30.5">TO</text>
<text x="103.4" y="30.5">THE</text>
<text x="108" y="30.5">MIXER</text>
<text x="114.9" y="30.5">BEING</text>
<text x="121.7" y="30.5">A</text>
<text x="123.9" y="30.5">HIGHLY</text>
<text x="131.7" y="30.5">NON-LINEAR</text>
<text x="144.9" y="30.5">LOAD</text>
<text x="323.1" y="101">PLL</text>
<text x="327.6" y="101">INTEGRATOR</text>
<text x="323.1" y="103.1">LOOP</text>
<text x="329.2" y="103.1">FILTER.</text>
<text x="35.6" y="109.7">OPTIONAL</text>
<text x="35.6" y="111.7">10</text>
<text x="39.1" y="111.7">MHz</text>
<text x="44.1" y="111.7">INPUT</text>
<text x="45.7" y="109.7">50</text>
<text x="49.3" y="109.7">Ω</text>
<text x="70.9" y="114.2">PHASE</text>
<text x="70.9" y="116.3">1</text>
<text x="70.9" y="118.3">(LO</text>
<text x="73.2" y="116.3">MHz</text>
<text x="75.2" y="118.3">&amp;</text>
<text x="78" y="118.3">RF</text>
<text x="78.1" y="114.2">DETECTOR</text>
<text x="78.2" y="116.3">&lt;</text>
<text x="81" y="116.3">F</text>
<text x="81.5" y="118.3">TYP</text>
<text x="83.2" y="116.3">=</text>
<text x="86" y="116.3">100</text>
<text x="86" y="118.3">10</text>
<text x="89.6" y="118.3">MHz)</text>
<text x="90.8" y="116.3">MHZ</text>
<text x="373.4" y="116.5">RESET</text>
<text x="373.4" y="118.6">WHEN</text>
<text x="379.8" y="118.6">EXT</text>
<text x="380.3" y="116.5">INTEGRATOR</text>
<text x="384.3" y="118.6">10</text>
<text x="387.9" y="118.6">MHz</text>
<text x="70.9" y="120.4">ABOUT</text>
<text x="78" y="120.4">8</text>
<text x="80.4" y="120.4">mV</text>
<text x="84.4" y="120.4">PER</text>
<text x="89.2" y="120.4">DEGREE</text>
<text x="373.4" y="120.6">NOT</text>
<text x="378.2" y="120.6">PRESENT</text>
<text x="130.8" y="129.5">5th</text>
<text x="130.8" y="131.5">Rs</text>
<text x="134.3" y="131.5">=</text>
<text x="135.1" y="129.5">ORDER</text>
<text x="137" y="131.5">100</text>
<text x="141.8" y="131.5">Ω,</text>
<text x="142.5" y="129.5">BUTTERWORTH</text>
<text x="145" y="131.5">RL</text>
<text x="148.5" y="131.5">=</text>
<text x="151.3" y="131.5">500</text>
<text x="156.1" y="131.5">Ω,</text>
<text x="157" y="129.5">LOWPASS</text>
<text x="159.3" y="131.5">Fc</text>
<text x="162.6" y="131.5">=</text>
<text x="165.4" y="131.5">1.8</text>
<text x="166.8" y="129.5">FILTER.</text>
<text x="169.6" y="131.5">MHz</text>
<text x="252.7" y="126.7">PHASE</text>
<text x="252.7" y="128.7">OUTPUT</text>
<text x="252.7" y="130.8">SPECTRUM</text>
<text x="259.9" y="126.7">NOISE</text>
<text x="261.1" y="128.7">TO</text>
<text x="263.8" y="130.8">ANALYZER</text>
<text x="264.6" y="128.7">FFT</text>
<text x="130.8" y="133.6">FLAT</text>
<text x="130.8" y="135.6">ATTENUATION</text>
<text x="136.2" y="133.6">TO</text>
<text x="139.6" y="133.6">±0.1</text>
<text x="144.1" y="135.6">=</text>
<text x="145.4" y="133.6">dB</text>
<text x="146.9" y="135.6">-72</text>
<text x="149" y="133.6">FROM</text>
<text x="152" y="135.6">dB</text>
<text x="155.3" y="133.6">DC</text>
<text x="155.6" y="135.6">AT</text>
<text x="158.9" y="135.6">10</text>
<text x="159" y="133.6">TO</text>
<text x="162.4" y="135.6">MHz.</text>
<text x="162.5" y="133.6">1.0</text>
<text x="166.7" y="133.6">MHz.</text>
<text x="252.7" y="132.8">OR</text>
<text x="252.7" y="134.8">Kphi</text>
<text x="252.7" y="136.9">APPROX.</text>
<text x="256.5" y="132.8">VOLTMETER.</text>
<text x="258.1" y="134.8">CALIBRATION</text>
<text x="261.9" y="136.9">12</text>
<text x="265.5" y="136.9">V/r.</text>
<text x="252.7" y="138.9">(INCLUDING</text>
<text x="264.8" y="138.9">LPF</text>
<text x="269.3" y="138.9">&amp;</text>
<text x="272.1" y="138.9">AMPL.)</text>
<text x="205.5" y="144.7">LOW</text>
<text x="205.5" y="146.8">FOR</text>
<text x="205.5" y="148.8">Av</text>
<text x="208.7" y="148.8">=</text>
<text x="210.3" y="146.8">PHASE</text>
<text x="210.5" y="144.7">NOISE</text>
<text x="211.5" y="148.8">16×</text>
<text x="217.3" y="144.7">AMPLIFIER</text>
<text x="217.6" y="146.8">VOLTAGE.</text>
<text x="346.2" y="153.9">LOCK</text>
<text x="352.3" y="153.9">DETECTOR</text>
<text x="58.4" y="195.5">INPUT</text>
<text x="65.1" y="195.5">DETECT</text>
<text x="124" y="217.4">FRONT</text>
<text x="131.1" y="217.4">PANEL</text>
<text x="138.1" y="217.4">LEDs</text>
</g>
<g font-size="1.3" fill="#006464">
<text x="60.1" y="32.5">FB201</text>
<text x="80" y="34">C206</text>
<text x="80" y="31.5">0.1μF</text>
<text x="101.3" y="35.8">R209</text>
<text x="68.7" y="39.1">+</text>
<text x="72.1" y="39.8" transform="rotate(-90 72.1 39.8)">V+</text>
<text x="99.2" y="38.3">49.9R</text>
<text x="105.9" y="38.3">1W</text>
<text x="68.7" y="44.2">-</text>
<text x="72.1" y="44.3" transform="rotate(-90 72.1 44.3)">V-</text>
<text x="77.1" y="48">LMH6609</text>
<text x="79" y="45.4">U201</text>
<text x="94" y="48">R204</text>
<text x="116.8" y="46.7">C209</text>
<text x="132.1" y="46.7">C211</text>
<text x="143.5" y="46.7">L203</text>
<text x="51.8" y="52">R202</text>
<text x="94" y="50.5">499R</text>
<text x="116.8" y="49.2">47P</text>
<text x="132.1" y="49.2">120P</text>
<text x="143.5" y="49.2">1.5UH</text>
<text x="51.8" y="54.1">249R</text>
<text x="60.1" y="69.3">FB202</text>
<text x="80" y="70.8">C207</text>
<text x="80" y="68.3">0.1μF</text>
<text x="313.4" y="75.9">U206</text>
<text x="322.6" y="76.4">C221</text>
<text x="40.9" y="82.5">C201</text>
<text x="77.4" y="82.3">U202</text>
<text x="297.6" y="78.4">FB208</text>
<text x="310.6" y="78.4">OPA192IDR</text>
<text x="322.6" y="78.9">0.1μF</text>
<text x="24.3" y="86.1">J201</text>
<text x="24.6" y="88.6">BNC</text>
<text x="40.6" y="85">270pF</text>
<text x="53.5" y="88.6">L201</text>
<text x="76.1" y="84.8">SYPD-1</text>
<text x="198.5" y="87.3">FB206</text>
<text x="218.4" y="85.3">C218</text>
<text x="218.4" y="87.8">0.1μF</text>
<text x="52.3" y="91.1">0.56μH</text>
<text x="75.4" y="93.7">RF1</text>
<text x="80.8" y="93.7">RF2</text>
<text x="273.9" y="93.7">1.00M</text>
<text x="274.3" y="91.1">R224</text>
<text x="313.9" y="92.4">+</text>
<text x="317.2" y="93.3" transform="rotate(-90 317.2 93.3)">V+</text>
<text x="75.9" y="98.6" transform="rotate(-90 75.9 98.6)">GND</text>
<text x="81" y="97.3" transform="rotate(-90 81 97.3)">DC</text>
<text x="313.9" y="97.5">–</text>
<text x="317.2" y="97.5" transform="rotate(-90 317.2 97.5)">V–</text>
<text x="342.4" y="101.3">10μF</text>
<text x="346.7" y="98.8">C224</text>
<text x="348.4" y="101.3">PET</text>
<text x="397.5" y="101">R230</text>
<text x="40.6" y="104.6">180pF</text>
<text x="40.9" y="102.1">C202</text>
<text x="92.7" y="105.4">R208</text>
<text x="125.3" y="105.1">8.2μH</text>
<text x="125.8" y="102.6">L202</text>
<text x="152.3" y="105.1">15μH</text>
<text x="152.5" y="102.6">L204</text>
<text x="209.7" y="107.7">+</text>
<text x="220.5" y="106.3">AD797AR</text>
<text x="222.2" y="103.8">U204</text>
<text x="243" y="106.4">49.9R</text>
<text x="245.1" y="103.8">R223</text>
<text x="249.7" y="106.4">1W</text>
<text x="261.8" y="102.6">J203</text>
<text x="262.1" y="105.1">BNC</text>
<text x="372.6" y="104.1">Q202</text>
<text x="372.6" y="106.6">2N7002</text>
<text x="397.3" y="103.6">10.0K</text>
<text x="92.7" y="110.2">49.9R</text>
<text x="209.7" y="112.7">-</text>
<text x="213.1" y="112.9" transform="rotate(-90 213.1 112.9)">V-</text>
<text x="213.1" y="108.4" transform="rotate(-90 213.1 108.4)">V+</text>
<text x="338.1" y="111.7">C223</text>
<text x="358.1" y="111.5">R228</text>
<text x="99.3" y="116.5">180pF</text>
<text x="100.3" y="114">C208</text>
<text x="120.7" y="114">C210</text>
<text x="120.7" y="116.5">100pF</text>
<text x="131.1" y="114.3">C212</text>
<text x="131.8" y="116.8">1nF</text>
<text x="150.9" y="114">C213</text>
<text x="150.9" y="116.5">270pF</text>
<text x="157.7" y="114.3">C214</text>
<text x="158.4" y="116.8">1nF</text>
<text x="177.8" y="114">C215</text>
<text x="177.8" y="116.5">390P</text>
<text x="190.5" y="114">R219</text>
<text x="190.5" y="116.5">499R</text>
<text x="297.6" y="116.3">FB209</text>
<text x="322.6" y="117.8">C222</text>
<text x="322.6" y="115.3">0.1μF</text>
<text x="338.8" y="114.3">1nF</text>
<text x="358.1" y="114">200K</text>
<text x="240" y="125.4">R221</text>
<text x="240" y="128">374</text>
<text x="192.2" y="134.3">FB205</text>
<text x="218.4" y="136.4">C219</text>
<text x="218.4" y="133.8">0.1μF</text>
<text x="240" y="145.8">R222</text>
<text x="240" y="148.3">24.9R</text>
<text x="56.5" y="154.6">1.00K</text>
<text x="370.1" y="155.7">100K</text>
<text x="57.1" y="157.2">R203</text>
<text x="84.5" y="159.7">2.74K</text>
<text x="85.1" y="157.2">R205</text>
<text x="108.9" y="161">43.2K</text>
<text x="109.2" y="158.5">R214</text>
<text x="319.4" y="159.7">1.00K</text>
<text x="320" y="157.2">R225</text>
<text x="351.2" y="159.7">U205A</text>
<text x="370.1" y="159">R229</text>
<text x="263.3" y="167.1">FB207</text>
<text x="288.3" y="166.1">0.1μF</text>
<text x="349.4" y="167.3">+</text>
<text x="351.2" y="162.3">LM393</text>
<text x="55.9" y="171.2">C204</text>
<text x="56.6" y="168.6">1nF</text>
<text x="84.8" y="169.9">R206</text>
<text x="85.1" y="172.2">100R</text>
<text x="111.1" y="173.7">LM393</text>
<text x="111.2" y="171.2">U203A</text>
<text x="128.9" y="173.9">10.0K</text>
<text x="129.3" y="168.1">R215</text>
<text x="148.6" y="168.6">R216</text>
<text x="149.8" y="171.2">130</text>
<text x="174.9" y="172.4">30.1K</text>
<text x="175.2" y="169.9">R218</text>
<text x="266.6" y="172.4">U205C</text>
<text x="275.3" y="171.9" transform="rotate(-90 275.3 171.9)">V+</text>
<text x="288.3" y="168.6">C220</text>
<text x="320" y="173.7">R226</text>
<text x="349.4" y="172.4">-</text>
<text x="109.3" y="178.8">+</text>
<text x="266.7" y="175">LM393</text>
<text x="275.3" y="176.4" transform="rotate(-90 275.3 176.4)">V-</text>
<text x="319.4" y="176.2">8.06K</text>
<text x="109.3" y="183.9">-</text>
<text x="148.3" y="181.3">R217</text>
<text x="148.6" y="183.6">100R</text>
<text x="174.6" y="182.6">U203B</text>
<text x="174.6" y="185.1">LM393</text>
<text x="196.1" y="180.8">R220</text>
<text x="349.4" y="182.6">-</text>
<text x="385.2" y="183.9">Q203</text>
<text x="60.4" y="187.7">MMBD352</text>
<text x="62.5" y="190.2">D201</text>
<text x="83.8" y="188.9">C205</text>
<text x="83.8" y="191.5">0.1μF</text>
<text x="95.8" y="192">R207</text>
<text x="95.8" y="188.7">100K</text>
<text x="172.8" y="190.2">+</text>
<text x="194.9" y="186.6">10.0K</text>
<text x="319.4" y="191.5">1.00K</text>
<text x="320" y="188.9">R227</text>
<text x="349.4" y="187.7">+</text>
<text x="352.7" y="191.7">LM393</text>
<text x="382.8" y="186.4">2N7002</text>
<text x="172.8" y="195.3">-</text>
<text x="352.6" y="194.3">U205B</text>
<text x="99.6" y="227">R210</text>
<text x="111.7" y="227">1.00K</text>
<text x="176.9" y="225.5">FB203</text>
<text x="201.9" y="227">C216</text>
<text x="201.9" y="224.5">0.1μF</text>
<text x="44.7" y="232.4">R201</text>
<text x="99.6" y="230.8">R211</text>
<text x="111.7" y="230.8">4.99K</text>
<text x="141" y="228.3">J202</text>
<text x="141" y="230.8">Conn_01x05</text>
<text x="188.9" y="230.3" transform="rotate(-90 188.9 230.3)">V+</text>
<text x="189.2" y="230.8">U203C</text>
<text x="189.2" y="233.4">LM393</text>
<text x="44.5" y="235.2">10.0K</text>
<text x="99.6" y="234.7">R212</text>
<text x="99.6" y="238.5">R213</text>
<text x="111.7" y="234.7">4.99K</text>
<text x="111.7" y="238.5">1.00K</text>
<text x="188.9" y="234.8" transform="rotate(-90 188.9 234.8)">V-</text>
<text x="44.7" y="245.8">C203</text>
<text x="57.9" y="242.3">Q201</text>
<text x="57.9" y="244.8">2N7002</text>
<text x="45" y="249.1">10μF</text>
<text x="176.9" y="248.4">FB204</text>
<text x="201.9" y="249.9">C217</text>
<text x="201.9" y="247.4">0.1μF</text>
</g>
<g font-size="1.3" fill="#a90000">
<text x="71.1" y="35.6" transform="rotate(-90 71.1 35.6)">7</text>
<text x="66.6" y="38.1">3</text>
<text x="79.3" y="40.6">6</text>
<text x="66.6" y="43.2">2</text>
<text x="71.1" y="47.1" transform="rotate(-90 71.1 47.1)">4</text>
<text x="316.2" y="89" transform="rotate(-90 316.2 89)">7</text>
<text x="29.8" y="92.7">1</text>
<text x="71.7" y="92.7">1</text>
<text x="86.9" y="92.7">2</text>
<text x="311.7" y="91.4">3</text>
<text x="318.7" y="90.9" transform="rotate(-90 318.7 90.9)">1</text>
<text x="321.3" y="92.1" transform="rotate(-90 321.3 92.1)">8</text>
<text x="324.4" y="94">6</text>
<text x="74.9" y="101.7" transform="rotate(-90 74.9 101.7)">4</text>
<text x="80" y="101" transform="rotate(-90 80 101)">3</text>
<text x="311.7" y="96.5">2</text>
<text x="316.2" y="100.4" transform="rotate(-90 316.2 100.4)">4</text>
<text x="318.7" y="98.5" transform="rotate(-90 318.7 98.5)">5</text>
<text x="207.6" y="106.7">3</text>
<text x="212.1" y="104.2" transform="rotate(-90 212.1 104.2)">7</text>
<text x="214.6" y="104.8" transform="rotate(-90 214.6 104.8)">8</text>
<text x="369.5" y="107.4" transform="rotate(-90 369.5 107.4)">3</text>
<text x="207.6" y="111.7">2</text>
<text x="220.3" y="109.2">6</text>
<text x="259.6" y="109.2">1</text>
<text x="375.2" y="110.5">1</text>
<text x="212.1" y="115.6" transform="rotate(-90 212.1 115.6)">4</text>
<text x="214.6" y="115" transform="rotate(-90 214.6 115)">1</text>
<text x="217.1" y="114.4" transform="rotate(-90 217.1 114.4)">5</text>
<text x="369.5" y="115" transform="rotate(-90 369.5 115)">2</text>
<text x="274.3" y="167.7" transform="rotate(-90 274.3 167.7)">8</text>
<text x="347.3" y="166.3">3</text>
<text x="347.3" y="171.4">2</text>
<text x="360" y="168.9">1</text>
<text x="64.7" y="179.8" transform="rotate(-90 64.7 179.8)">3</text>
<text x="107.2" y="177.8">3</text>
<text x="274.3" y="179.1" transform="rotate(-90 274.3 179.1)">4</text>
<text x="379.7" y="176" transform="rotate(-90 379.7 176)">3</text>
<text x="385.4" y="179">1</text>
<text x="58.3" y="182.9">1</text>
<text x="69.8" y="182.9">2</text>
<text x="107.2" y="182.9">2</text>
<text x="119.9" y="180.3">1</text>
<text x="347.3" y="181.6">6</text>
<text x="360" y="184.1">7</text>
<text x="379.7" y="183.6" transform="rotate(-90 379.7 183.6)">2</text>
<text x="170.7" y="189.2">5</text>
<text x="183.4" y="191.7">7</text>
<text x="347.3" y="186.7">5</text>
<text x="170.7" y="194.3">6</text>
<text x="134.5" y="223.5">1</text>
<text x="134.5" y="226">2</text>
<text x="187.9" y="226.1" transform="rotate(-90 187.9 226.1)">8</text>
<text x="134.5" y="228.6">3</text>
<text x="134.5" y="231.1">4</text>
<text x="134.5" y="233.7">5</text>
<text x="61.5" y="237.5">1</text>
<text x="68.6" y="234.4" transform="rotate(-90 68.6 234.4)">3</text>
<text x="187.9" y="237.6" transform="rotate(-90 187.9 237.6)">4</text>
<text x="68.6" y="242" transform="rotate(-90 68.6 242)">2</text>
</g>
<g font-size="1.3" fill="#725600">
<text x="39.1" y="39.1">BUF</text>
<text x="404.1" y="95">FREQ_CTL</text>
</g>
<g font-size="1.3" fill="#840084">
<text x="76.8" y="50.5">3-02533</text>
<text x="311.5" y="81.2">3-02454</text>
</g>
<g font-size="1.3" fill="#0f0f0f">
<text x="379.8" y="110.4">SIG_PRESENT</text>
<text x="95.2" y="163.7">0.3V</text>
<text x="337.8" y="166.2">4.50V</text>
<text x="395.1" y="168.8">LOCKED</text>
<text x="158.7" y="175.1">3.9V</text>
<text x="390" y="178.9">SIG_PRESENT</text>
<text x="130.9" y="180.2">SIG_PRESENT</text>
<text x="337.8" y="181.5">0.50V</text>
<text x="194.5" y="191.6">OVLD</text>
<text x="74.9" y="231">OVLD</text>
<text x="33" y="237.4">LOCKED</text>
<text x="74.9" y="234.8">SIG_PRESENT</text>
</g>
<g font-size=".5" fill="#006464">
<text x="215" y="111.6" transform="rotate(-90 215 111.6)">BAL</text>
<text x="215" y="108.7" transform="rotate(-90 215 108.7)">C/B</text>
<text x="217.6" y="110.4" transform="rotate(-90 217.6 110.4)">COMP</text>
</g>
</svg>
